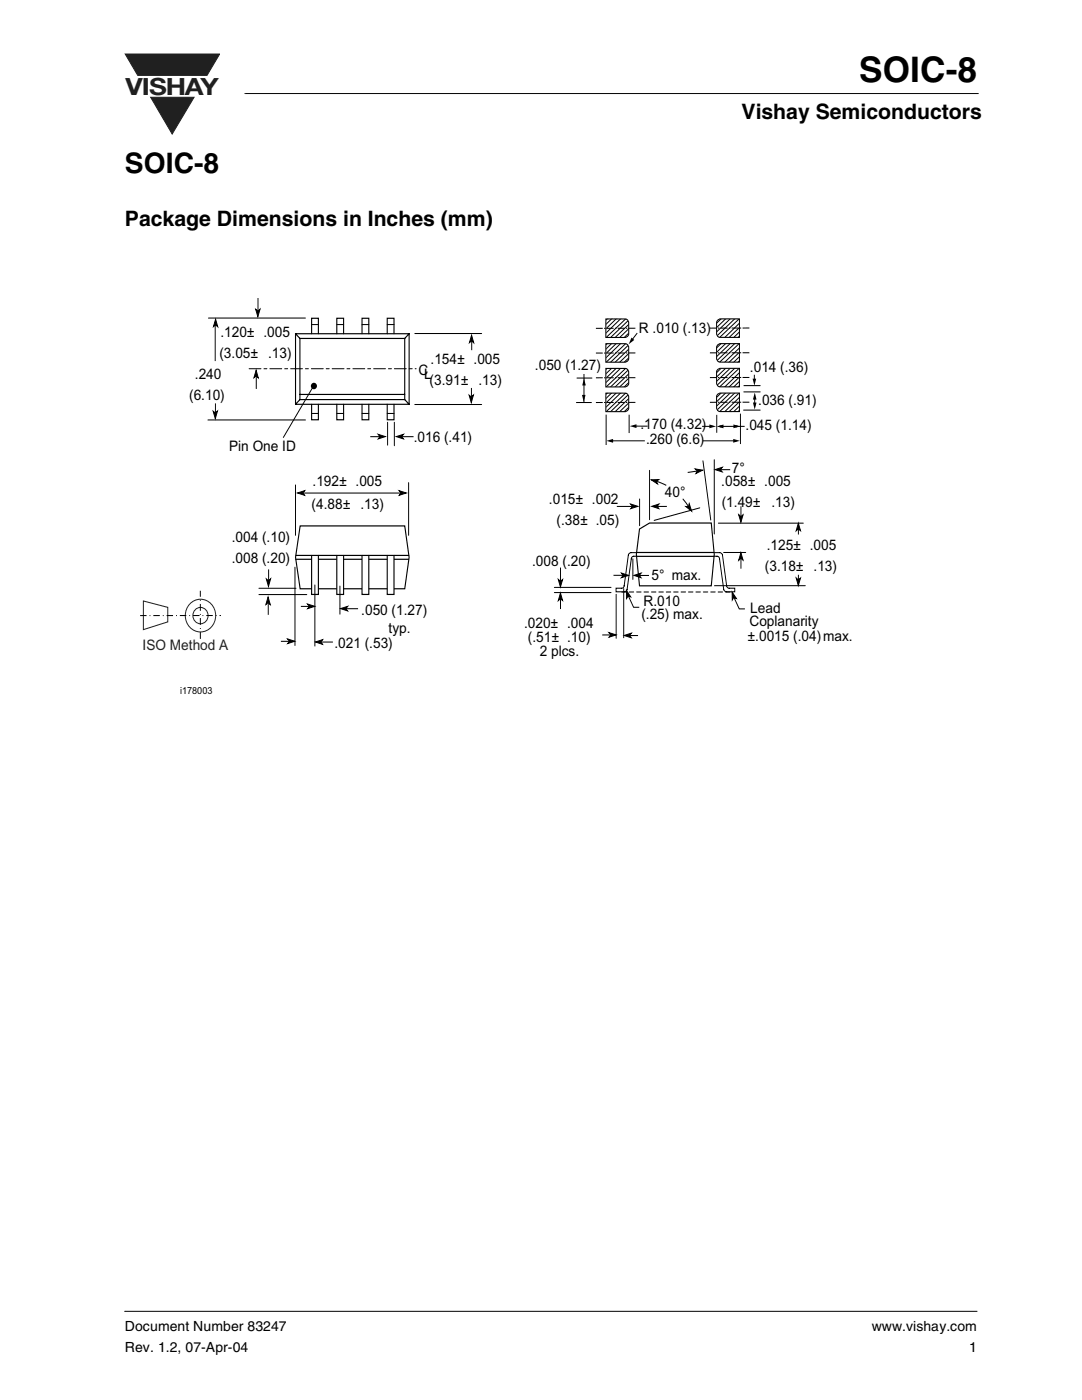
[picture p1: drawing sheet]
<svg xmlns="http://www.w3.org/2000/svg" width="216mm" height="279mm" viewBox="0 0 216 279" stroke-linecap="round" stroke-linejoin="round" font-family="sans-serif">
<path d="M25 10.8h18.8l-2.5 4.2h-13.8z" fill="#231f20"/>
<path d="M25 10.8h18.8l-2.5 4.2h-13.8z" fill="none" stroke="#231f20" stroke-width=".2"/>
<path d="M30.1 19.4h8.6l-4.3 7.3z" fill="#231f20"/>
<path d="M30.1 19.4h8.6l-4.3 7.3z" fill="none" stroke="#231f20" stroke-width=".2"/>
<path d="M48.9 18.6v.2M48.9 18.7h146.4M24.9 261.6v.2M24.9 261.7h170.1" fill="none" stroke="#000" stroke-width=".2"/>
<path d="M24.9 48.7h158.1v96h-158.1z" fill="#fff"/>
<path d="M148.4 78.2h3.3M148.4 77h3.3M150.5 74.8v1.3M150.6 79.3v1.8M125.5 82.8v3.6M126.4 85l15.8 .1M143 82.8v3.6M148.3 81.8h3.4" fill="none" stroke="#000" stroke-width=".2"/>
<path d="M150.2 75.6h.7l-.4 1.4zM150.6 78.3l.4 1.4h-.8zM125.7 85l1.3-.3v.7zM141.5 84.7l1.4 .4-1.4 .4zM150.2 80.3h.8l-.4 1.4z" fill="#000"/>
<path d="M129.2 84.3l10.9-.2v1.6l-10.9 .2z" fill="#fff"/>
<path d="M120.9 82.7v6.1M121.9 88h25M147.7 82.6v6M148.6 85.1h-4.8" fill="none" stroke="#000" stroke-width=".2"/>
<path d="M121 88l1.3-.4v.8zM143.1 85.1l.9-.2v.4zM143 85.1l1.4-.4v.8zM146.3 87.6l1.3 .4-1.3 .4zM146.3 84.7l1.4 .4-1.4 .4zM146.8 84.9l.8 .2-.8 .2z" fill="#000"/>
<path d="M128.7 87h11.6v1.7h-11.6z" fill="#fff"/>
<g fill="none" stroke="#000" stroke-width=".2">
<path d="M115.1 75.4h3.1M116.5 74.6v5.7M121.3 78.4l-.4 .3M121.3 68.5l-.4 .3M121.3 63.6l-.4 .3M121.3 73.4l-.4 .4M122.1 68.5l-1.2 1.2M122.1 63.6l-1.2 1.1M122.1 78.4l-1.2 1.1M122.1 73.4l-1.2 1.2M123 68.5l-2.1 2.1M123 63.6l-2.1 2"/>
<path d="M123 78.4l-2.1 2M123 73.4l-2.1 2.1M123.9 68.5l-3 2.9M123.9 63.6l-3 2.9M123.9 78.4l-3 2.9M123.9 73.4l-3 2.9M124.9 78.4l-4 3.8M124.9 73.4l-4 3.9M124.9 68.5l-4 3.8M124.9 63.6l-4 3.8M125.5 64.7l-2.8 2.7M125.5 69.6l-2.8 2.7"/>
<path d="M125.5 74.6l-2.8 2.7M125.5 79.5l-2.8 2.7M125.5 63.8l-3.7 3.6M125.5 65.6l-1.9 1.8M125.5 66.4l-1 1M125.5 68.8l-3.7 3.5M125.5 70.5l-1.9 1.8M125.5 71.4l-1 .9M125.5 73.7l-3.7 3.6M125.5 75.4l-1.9 1.9M125.5 76.3l-1 1M125.5 78.6l-3.7 3.6"/>
<path d="M127.1 66.5l-1 1.3M143.9 73.5l-1 .9M143.9 63.6l-1 .9M143.9 68.5l-1 1M143.9 78.4l-1 .9M144.8 73.5l-1.9 1.8M144.8 63.6l-1.9 1.8M144.8 68.5l-1.9 1.8M144.8 78.4l-1.9 1.8M145.7 73.5l-2.8 2.6M145.7 63.6l-2.8 2.7M145.7 78.4l-2.8 2.7"/>
<path d="M145.7 68.5l-2.8 2.7M146.6 73.5l-3.7 3.5M146.6 63.6l-3.7 3.5M146.6 78.4l-3.7 3.6M146.6 68.5l-3.7 3.6M147.5 73.5l-4 3.8M147.5 63.6l-4 3.8M147.5 78.4l-4 3.8M147.5 68.5l-4 3.9M147.5 79.3l-3 2.9M147.5 76.1l-1.2 1.2M147.5 75.2l-2.1 2.1"/>
<path d="M147.5 74.4l-3 2.9M147.5 77l-.3 .3M147.5 71.2l-1.2 1.2M147.5 70.3l-2.1 2.1M147.5 69.4l-3 3M147.5 72l-.3 .4M147.5 66.3l-1.2 1.1M147.5 65.4l-2.1 2M147.5 64.5l-3 2.9M147.5 67.1l-.3 .3M115 80.3h3.1M125.5 80.4l-1.9 1.8"/>
<path d="M125.5 81.2l-1 1M147.5 81.1l-1.2 1.1M147.5 80.2l-2.1 2M147.5 81.9l-.3 .3"/>
</g>
<path d="M120.9 63.7h3.4a.84 .84 0 0 1 1.1 .6l.1 2.4a.87 .87 0 0 1-.7 .6h-3.9zM120.9 68.6h3.4a.84 .84 0 0 1 1.1 .7l.1 2.3a.87 .87 0 0 1-.7 .7h-3.9zM120.9 73.5h3.4a.84 .84 0 0 1 1.1 .7l.1 2.3a.87 .87 0 0 1-.7 .7h-3.9zM120.9 78.5h3.4a.84 .84 0 0 1 1.1 .6l.1 2.4a.86 .86 0 0 1-.7 .7h-3.9zM143.1 78.8l.6-.4h3.9l-.1 3.7h-3.4a.84 .84 0 0 1-1.1-.6v-2.4zM143.1 73.8l.6-.3h3.9l-.1 3.7h-3.4a.84 .84 0 0 1-1.1-.7v-2.3zM143.1 68.9l.6-.3h3.9l-.1 3.7h-3.4a.84 .84 0 0 1-1.1-.7v-2.3zM143.1 64l.6-.4h3.9l-.1 3.7h-3.4a.84 .84 0 0 1-1.1-.6v-2.3z" fill="none" stroke="#000" stroke-width=".21"/>
<path d="M118.9 65.5h7.9M118.9 70.5l7.9-.1M118.9 75.4h7.9M149.5 75.3l-7.8 .1M149.5 70.4h-7.8M149.5 65.5h-7.8M118.9 80.3h7.9M149.5 80.3h-7.8" fill="none" stroke="#000" stroke-width=".2" stroke-dasharray="1.4 .3 .3 .3" stroke-linecap="butt"/>
<path d="M116.1 78.8h.7l-.3 1.4zM116.5 75.5l.4 1.4h-.7zM126 67.4l.6 .4-1.2 .9z" fill="#000"/>
<path d="M124.1 118.1h21.6z" fill="#fff" stroke="#000" stroke-width=".2" stroke-dasharray=".9 .6"/>
<path d="M127 110.3l-1.3 .1-.3 .4-.9 6.1M127 111h-.5l-.5 .3-1 6.6-.4 .2h-1.7v-.7l1.4-.1 .2-.4M142.5 111h.6l.4 .3 1 6.6 .5 .2h1.6v-.7l-1.4-.1-.2-.4M142.6 110.3l1.3 .1 .3 .4 .8 6.1" fill="none" stroke="#000" stroke-width=".2"/>
<path d="M59 111.6h22.5M59.9 105h20.9l.8 6.2-.8 6.3h-20.9l-.9-6.3zM127 111h15.5M127 110.3h15.5M127.6 105.6l2-1.2h12.3l.6 6.2-.6 6.3h-14.3l-.6-6.3z" fill="none" stroke="#000" stroke-width=".23"/>
<g fill="#fff" stroke="#000" stroke-width=".23">
<path d="M62.2 110.8h1.3v7.8h-1.3z"/>
<path d="M67.2 110.8h1.4v7.8h-1.4z"/>
<path d="M72.2 110.8h1.4v7.8h-1.4z"/>
<path d="M77.3 110.8h1.3v7.8h-1.3z"/>
</g>
<path d="M59.1 110.8h22.5" fill="none" stroke="#000" stroke-width=".23"/>
<path d="M53.5 119.1l.4 1.6-.4-.4-.4 .3zM53.1 115.5l.5 .4 .4-.4-.4 1.5zM125.8 100.6l1.5 .5-1.4 .4 .3-.4zM130.1 101.1l1.4-.5-.4 .5 .4 .4z" fill="#000" stroke="#000" stroke-width=".2"/>
<path d="M53.6 113.6v2.7M123.1 101.1h3.5M130.7 101.1h2.4M53.5 120.1v2.6" fill="none" stroke="#000" stroke-width=".2"/>
<g fill="#fff" stroke="#000" stroke-width=".2">
<path d="M41.6 63.5h19.4z"/>
<path d="M41.5 83.8h19.5z"/>
</g>
<path d="M43 63.7l.5 1.5-.5-.4-.4 .4zM42.5 82.1l.5 .3 .4-.4-.4 1.6z" fill="#000" stroke="#000" stroke-width=".2"/>
<path d="M42.9 64.3v7.8M43 80.5v2.3" fill="none" stroke="#000" stroke-width=".2"/>
<g fill="#fff" stroke="#000" stroke-width=".2">
<path d="M82.8 66.6h13.3z"/>
<path d="M82.8 80.7h13.3z"/>
</g>
<path d="M94.1 66.9l.4 1.5-.4-.4-.4 .4zM93.6 78.9l.4 .3 .5-.4-.5 1.6z" fill="#000" stroke="#000" stroke-width=".2"/>
<path d="M94.1 77.4v2.2M94.1 67.8v2.1" fill="none" stroke="#000" stroke-width=".2"/>
<g fill="#fff" stroke="#000" stroke-width=".2">
<path d="M77.3 84.3v4.5z"/>
<path d="M78.7 84.3v4.7z"/>
<path d="M62.8 116.7v12.2z"/>
<path d="M67.8 117v5.6z"/>
</g>
<path d="M75.4 86.7l1.5 .4-1.4 .5 .3-.5zM79.1 87.1l1.4-.4-.4 .4 .4 .5zM61.4 120.6l1.4 .4-1.4 .5 .3-.5zM68 121.5l1.4-.5-.4 .5 .4 .4z" fill="#000" stroke="#000" stroke-width=".2"/>
<path d="M73.9 87.1h2.4M79.7 87.1h2.8M68.3 121.5h3.1" fill="none" stroke="#000" stroke-width=".2"/>
<g fill="#fff" stroke="#000" stroke-width=".2">
<path d="M81.5 96.3v10.5z"/>
<path d="M59 96.8v10z"/>
</g>
<path d="M59.4 98.4l1.4-.5-.4 .5 .4 .4zM79.6 97.9l1.5 .5-1.4 .4 .3-.4z" fill="#000" stroke="#000" stroke-width=".2"/>
<path d="M60.4 98.4h19.8" fill="none" stroke="#000" stroke-width=".2"/>
<g fill="#fff" stroke="#000" stroke-width=".2">
<path d="M51.7 117.4h7.4z"/>
<path d="M51.7 118.7h9.5z"/>
</g>
<path d="M130 95.8l1.5-.1-.5 .3 .2 .6z" fill="#000" stroke="#000" stroke-width=".2"/>
<g fill="#fff" stroke="#000" stroke-width=".2">
<path d="M127.6 99.6v5.3z"/>
<path d="M129.6 93.9v9.8z"/>
<path d="M130.5 103.9l9.1-2.5z"/>
<path d="M110.6 117.2h11.3z"/>
<path d="M110.6 118.3h11.3z"/>
</g>
<path d="M138.7 93.6l1.5 .2-1.3 .7 .3-.5zM142.7 93.7l1.4-.4-.3 .4 .3 .5zM111.4 115.6l.4 .4 .5-.3-.5 1.5zM111.8 118.4l.5 1.4-.5-.3-.4 .4zM136.8 101.1h.6l.1-.6 .5 1.5z" fill="#000" stroke="#000" stroke-width=".2"/>
<path d="M131 96l1.9 .9M136.2 99.5l1.2 1.6M139.6 93.9l-2.4 .4M143.3 93.7h2.4M111.8 113.3v3.2M111.8 119v2.5" fill="none" stroke="#000" stroke-width=".2"/>
<g fill="#fff" stroke="#000" stroke-width=".2">
<path d="M142.6 116.9h18.1z"/>
<path d="M144.4 110.3h4.4z"/>
</g>
<path d="M147.4 102.7l.4 .4 .5-.4-.5 1.5zM147.8 110.3l.5 1.5-.5-.4-.4 .4z" fill="#000" stroke="#000" stroke-width=".2"/>
<path d="M147.8 101v2.6M147.8 111v2.5" fill="none" stroke="#000" stroke-width=".2"/>
<path d="M143.3 104.4h17z" fill="#fff" stroke="#000" stroke-width=".2"/>
<path d="M146.1 118.2l.8 1.2-.5-.2-.3 .5zM158.9 115.3l.4 .4 .4-.3-.4 1.5zM159.3 104.4l.4 1.5-.4-.4-.4 .4z" fill="#000" stroke="#000" stroke-width=".2"/>
<path d="M62.2 64.8h1.3M67.2 64.8h1.4M72.2 64.8h1.4M77.3 64.8h1.3M62.2 82.5h1.3M67.2 82.5h1.4M72.2 82.5h1.4M77.3 82.5h1.3M146.4 119.1l1.1 2.4h1.1M159.3 114.7v2.1" fill="none" stroke="#000" stroke-width=".2"/>
<g fill="none" stroke="#000" stroke-width=".23">
<path d="M59 66.6h22.6v14.1h-22.6zM59 66.6l.8 .9M59.8 67.5h21v12.2h-21zM59.8 79.7l-.8 1M59.8 78.7h21M62.2 66.6v-3.1h1.3v3.1M67.2 66.6v-3.1h1.4v3.1M72.2 66.6v-3.1h1.4v3.1M77.3 66.6v-3.1h1.3v3.1M80.8 79.7l.8 1M81.6 66.6l-.8 .9M62.2 80.7v3.1h1.3v-3.1"/>
<path d="M67.2 80.7v3.1h1.4v-3.1M72.2 80.7v3.1h1.4v-3.1M77.3 80.7v3.1h1.3v-3.1"/>
</g>
<path d="M49.7 73.6h33.3z" fill="#fff" stroke="#000" stroke-width=".2" stroke-dasharray="2.4 .6 .6 .6"/>
<path d="M51.1 73.9l.4 1.5-.4-.4-.4 .4zM51 61.7l.5 .4 .4-.4-.4 1.5z" fill="#000" stroke="#000" stroke-width=".2"/>
<path d="M51.5 59.5v3M51.1 74.6v3" fill="none" stroke="#000" stroke-width=".2"/>
<path d="M58.9 113.2v15.6z" fill="#fff" stroke="#000" stroke-width=".2"/>
<path d="M159.3 105v1.7M56.1 128h2.7M60 121h2.7M63.3 128.1h3.1" fill="none" stroke="#000" stroke-width=".2"/>
<path d="M57.4 127.5l1.4 .5-1.4 .4 .4-.4zM62.9 128.1l1.5-.4-.4 .4 .3 .5z" fill="#000" stroke="#000" stroke-width=".2"/>
<path d="M126.3 111.5v4.1z" fill="#fff" stroke="#000" stroke-width=".2"/>
<path d="M125 117.8l.8 1.3-.5-.2-.3 .5zM124 114.4l1.4 .4-1.4 .5 .4-.5zM126.5 114.8l1.4-.4-.3 .4 .3 .5z" fill="#000" stroke="#000" stroke-width=".2"/>
<path d="M122.4 114.8h2.4M125.3 118.7l1.1 2.5h1.2M127.1 114.8h2.4" fill="none" stroke="#000" stroke-width=".2"/>
<g fill="#fff" stroke="#000" stroke-width=".2">
<path d="M122.9 118.6v8.8z"/>
<path d="M124.5 117.5v9.8z"/>
</g>
<path d="M121.5 126.2l1.4 .5-1.4 .5 .4-.5zM124.5 126.8l1.5-.4-.4 .4 .4 .5z" fill="#000" stroke="#000" stroke-width=".2"/>
<path d="M120.2 126.7h2.7M124.6 126.8h2.7" fill="none" stroke="#000" stroke-width=".2"/>
<g fill="#fff" stroke="#000" stroke-width=".2">
<path d="M142.5 91.7v14.9z"/>
<path d="M140.3 92l1.5 11.8z"/>
</g>
<circle cx="62.6" cy="77.1" r=".63" fill="#000"/>
<path d="M62.6 77l-6.1 10.4" fill="none" stroke="#000" stroke-width=".2"/>
<g fill="#fff" stroke="#231f20" stroke-width=".2">
<path d="M28.6 119.9l4.9 1.3v2.9l-4.9 1.6z"/>
<path d="M37.9 120.5a3.1 3.1 0 0 1 3.9-.3 3.1 3.1 0 0 1 1 3.9 3 3 0 0 1-3.5 1.9 3 3 0 0 1-2.3-3.1 3.4 3.4 0 0 1 .9-2.4z"/>
<path d="M39.1 121.5a1.57 1.57 0 0 1 2.4 1.4 1.57 1.57 0 0 1-2.4 1.3 1.71 1.71 0 0 1 0-2.7z"/>
</g>
<g fill="#fff" stroke="#000" stroke-width=".2" stroke-dasharray="1.3 .6 .2 .6" stroke-linecap="butt">
<path d="M28 122.9l16.1-.1z"/>
<path d="M40 117.9v9.6z"/>
</g>
<text font-size="7" x="171.4" y="16.4">SOIC-8</text>
<text font-size="5.6" x="24.9" y="34.5">SOIC-8</text>
<text font-size="4.7" fill="#231f20" x="25.1" y="18.9">VISHAY</text>
<g font-size="4.2">
<text x="148" y="23.7">Vishay Semiconductors</text>
<text x="24.9" y="45.1">Package Dimensions in Inches (mm)</text>
</g>
<g font-size="2.9">
<text x="43.8" y="71.5">(3.05± .13)</text>
<text x="44" y="67.3">.120± .005</text>
<text x="127.5" y="66.5">R .010 (.13)</text>
<text x="38.9" y="75.7">.240</text>
<text x="83.5" y="74.8">C</text>
<text x="84.6" y="75.7">L</text>
<text x="85.7" y="76.8">(3.91± .13)</text>
<text x="85.9" y="72.7">.154± .005</text>
<text x="106.8" y="73.8">.050 (1.27)</text>
<text x="149.6" y="74.3">.014 (.36)</text>
<text x="37.8" y="79.8">(6.10)</text>
<text x="151.3" y="80.7">.036 (.91)</text>
<text x="82.6" y="88.2">.016 (.41)</text>
<text x="127.8" y="85.6">.170 (4.32)</text>
<text x="128.9" y="88.7">.260 (6.6)</text>
<text x="148.8" y="85.7">.045 (1.14)</text>
<text x="45.7" y="90.1">Pin One ID</text>
<text x="146" y="94.4">7°</text>
<text x="62.2" y="101.6">(4.88± .13)</text>
<text x="62.4" y="97">.192± .005</text>
<text x="109.5" y="100.6">.015± .002</text>
<text x="132.7" y="99.1">40°</text>
<text x="143.9" y="97.1">.058± .005</text>
<text x="144" y="101.2">(1.49±</text>
<text x="153.9" y="101.2">.13)</text>
<text x="111.1" y="104.7">(.38± .05)</text>
<text x="46.2" y="108.2">.004 (.10)</text>
<text x="46.2" y="112.3">.008 (.20)</text>
<text x="106.2" y="112.9">.008 (.20)</text>
<text x="152.6" y="113.9">(3.18± .13)</text>
<text x="153" y="109.7">.125± .005</text>
<text x="130" y="115.8">5° max.</text>
<text x="72.1" y="122.7">.050 (1.27)</text>
<text x="104.6" y="125.3">.020± .004</text>
<text x="128" y="123.5">(.25) max.</text>
<text x="128.4" y="121">R.010</text>
<text x="149.6" y="124.9">Coplanarity</text>
<text x="149.7" y="122.4">Lead</text>
<text x="66.7" y="129.3">.021 (.53)</text>
<text x="77.5" y="126.3">typ.</text>
<text x="105.3" y="128.1">(.51± .10)</text>
<text x="107.7" y="131">2 plcs.</text>
<text x="149.1" y="127.9">±.0015 (.04)max.</text>
</g>
<text font-size="2.9" fill="#231f20" x="28.5" y="129.7">ISO Method A</text>
<g font-size="2.8">
<text x="24.9" y="265.6">Document Number 83247</text>
<text x="24.9" y="269.8">Rev. 1.2, 07-Apr-04</text>
<text x="173.9" y="265.6">www.vishay.com</text>
<text x="193.4" y="269.8">1</text>
</g>
<text font-size="1.9" x="35.9" y="138.6">i178003</text>
</svg>
